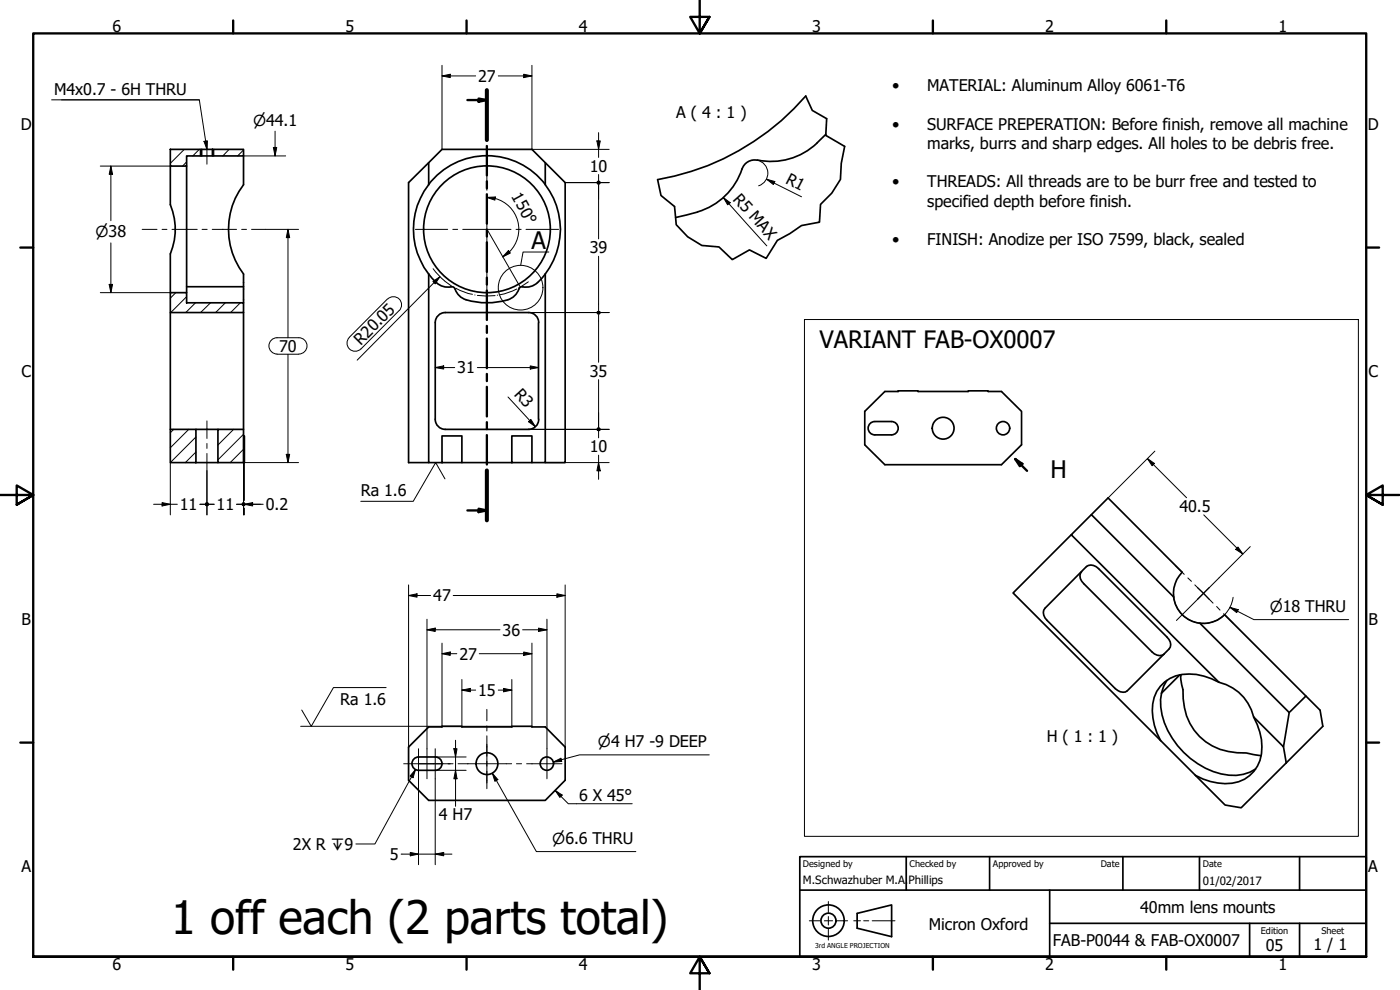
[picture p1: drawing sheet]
<svg xmlns="http://www.w3.org/2000/svg" width="420mm" height="297mm" viewBox="0 0 420 297" stroke-linecap="round" stroke-linejoin="round" font-family="sans-serif">
<!-- layer: Hatch (ISO) -->
<g fill="none" stroke="#000" stroke-width=".3">
<path d="M55.3 44.8l-4.2 4.2M56 48.6l-1.2 1.2M59.8 44.8l-2 2M64.3 44.8l-.5 .6M68.8 44.8l-1.9 2M73.1 45l-1.8 1.8M52.8 87.8l-1.7 1.7M56 89l-4.8 4.8M58.7 90.9l-2.9 2.9M63.2 90.9l-3 2.9M67.6 90.9l-2.9 2.9M72.1 90.9l-2.9 2.9"/>
<path d="M52.1 128.8l-1 1M56.6 128.8l-5.5 5.6M58.8 135.6l-3.2 3.2M58.8 131.1l-7.7 7.7M65.6 128.8l-.2 .2M70.1 128.8l-4.7 4.7M73.1 134.8l-4 4M73.1 130.3l-7.7 7.7"/>
</g>
<!-- layer: Visible (ISO) -->
<g fill="none" stroke="#000" stroke-width=".51">
<path d="M241.8 28.8a76.1 76.1 0 0 1-44.4 25.1M51.1 44.8h9.4v2h-4.5v3h-4.9zM51.1 49.8v11.6a19.1 19.1 0 0 1 0 14.8v11.6M56 49.8v38M60.5 46.8h3.3M60.5 44.8h3.3M63.8 44.8h9.3v2h-9.3zM73.1 46.8v8.6a22.2 22.2 0 0 0 0 26.8v3.8h-17.1M128.6 55.4a22.1 22.1 0 0 1 35.1 0M128.7 48.8l-6.1 6v84h6.1M163.6 48.8l6 6v84h-6M222.7 50.7a20 20 0 0 1-13.3 12.9"/>
<path d="M227.3 48.1a4 4 0 0 0-4.6 2.6M247.8 40.3a21.1 21.1 0 0 1-17.7 8.1l-2.8-.4M209.4 63.6l-6.6 1.7M51.1 87.8h4.9v3.1h17.1v2.9h-22zM51.1 93.8v35M73.1 93.8v35M73.1 86v4.9M128.6 82.2l2.3 2.6M131 84.8a5.3 5.3 0 0 0 4.8 1.2 1.54 1.54 0 0 1 1 1.4 6.1 6.1 0 0 0 5.3 3.1 20.1 20.1 0 0 0 11.5-1.1l1.5-1.4 .6-1.3M158.6 93.8h-25a3 3 0 0 0-3 3v29M158.7 93.8a3 3 0 0 1 3 3M161.3 84.8a5.3 5.3 0 0 1-4.8 1.2l-.7 .7"/>
<path d="M161.6 96.8v29M163.6 82.2a21.9 21.9 0 0 0 0-26.8v-6.6l-4-4h-26.9l-4 4v6.6a21.9 21.9 0 0 0 0 26.8v56.6h4M163.6 82.2v56.6h-4M163.7 82.2l-2.4 2.6M51.1 128.8h7.7v10h-7.7zM58.8 128.8h6.6M58.8 138.8h6.6M65.4 128.8h7.7v10h-7.7zM73.1 130.8h.2v8h-.2M130.6 125.8a3 3 0 0 0 3 3h25M132.7 130.8h5.9v8h-5.9zM138.6 138.8h15"/>
<path d="M153.6 130.8h6v8h-6zM161.7 125.8a3 3 0 0 1-3 3M259.5 123.4l6.1-5.9h4v-.2h5.9v.2l21-.2v.2h4l6.1 5.9v10.1l-6.1 5.9h-34.9l-6.1-5.9zM262.5 126.5a2 2 0 0 0-2 2 2 2 0 0 0 2 2M262.6 126.5h5a2 2 0 0 1 2 2 2 2 0 0 1-2 2h-5M327.5 154.4l5-5 22.3 22.3a9.3 9.3 0 0 0-2.6 7.4l-24.7-24.7-6 6.1 44.3 44.2M321.5 160.5l-17.5 17.4 44.3 44.3M324.6 171.5a2.48 2.48 0 0 0 .6 3.6l20.6 20.5a2.82 2.82 0 0 0 3.6 .7M326.1 170a2.66 2.66 0 0 1 3.6 .6l20.5 20.5a2.65 2.65 0 0 1 .6 3.6l-12.5 12.5a2.65 2.65 0 0 1-3.6-.6l-20.5-20.5a2.72 2.72 0 0 1-.6-3.6zM352.2 179.1a9 9 0 0 0 7.9 7.9M350.2 204.1a13.7 13.7 0 0 0-.8 12.7 24.6 24.6 0 0 0 19.4 15.8 12 12 0 0 0 8-1.9M354.1 202.5l-5.5 5.5"/>
<path d="M354.5 202.4a9.1 9.1 0 0 0 .5 4.5 17.2 17.2 0 0 0 11.1 17.9l2.5 .7 2.7 .4h2.7l4.5 .8M365.8 204.7a13.9 13.9 0 0 1 10.4 10.4M365.8 204.7a15.9 15.9 0 0 0-14.7-1.1 10.6 10.6 0 0 0-5.1 11.8l1.2 4.5 1.1 2.3M376.2 215.1l9 9 1.7-10.3-26.8-26.8a9.3 9.3 0 0 0 7.4-2.5l28.7 28.6 .8 4.8-11 11M376.2 215.1a15.9 15.9 0 0 1 1.2 14.8 10.6 10.6 0 0 1-11.9 5l-4.5-1.2-2.2-1.1M391.9 208.8l-5 5M122.6 224.1l6.1-6h4v-.2h5.9v.2l21-.2v.2h4l6 6v10l-6 6h-34.9l-6.1-6zM125.6 227.1a2 2 0 0 0-2 2 2 2 0 0 0 2 2h5.1a2 2 0 0 0 2-2 2 2 0 0 0-2-2h-5.1M348.3 222.2l10.5 10.4M385.2 224.1l.8 4.8M386 228.9l-13.5 13.5-4.8-.9-8.9-8.9"/>
<circle cx="146.1" cy="68.8" r="19"/>
<circle cx="283.1" cy="128.5" r="3.3"/>
<circle cx="301" cy="128.5" r="2"/>
<circle cx="146.1" cy="229.1" r="3.3"/>
<circle cx="164.1" cy="229.1" r="2"/>
</g>
<!-- layer: Visible Narrow (ISO) -->
<path d="M60.1 44.8v2M64.1 44.8v2" fill="none" stroke="#000" stroke-width=".38"/>
<!-- layer: Break Line (ISO) -->
<path d="M241.8 28.8l2 4.3 4.3 2.5-.3 5 5.7 3.3-1 5.1-.3 4.8-2.6 4.2-3.3 3.3-.4 5.4-5.4 1-3.5 2.4-3.7 2-3.4 5.4-5-2.5-5.1 2.9-4-3.8-5.2-.5-4.2-2.6-3.5-3.6-.5-5.4-4-3.3-1-4.8" fill="none" stroke="#000" stroke-width=".51"/>
<!-- layer: Section Line (ISO) -->
<g fill="none" stroke="#000" stroke-width=".7">
<path d="M140.3 30h5.8M143.6 29.6l2.5 .4-2.5 .5zM146.1 27v15M146.1 43.8v8.8M146.1 54.4v2.1M146.1 58.3v8.8M146.1 68.9v2.1M146.1 72.7v8.9M146.1 83.3v2.1M146.1 87.2v8.8M146.1 97.8v2.1M146.1 101.6v8.9"/>
<path d="M146.1 112.2v2.1M146.1 116.1v8.9M146.1 126.7v2.1M146.1 130.5v8.9M304.7 137.7l2.1 1.5-.7 .7zM304.7 137.7l3.5 3.6M140.3 153.1h5.8M143.6 152.6l2.5 .5-2.5 .6zM146.1 141.1v15"/>
</g>
<path d="M146.1 27v15M146.1 141.1v15" fill="none" stroke="#000" stroke-width="1.2"/>
<g fill="#000">
<path d="M143.6 29.6l2.5 .4-2.5 .5z" fill-rule="evenodd"/>
<path d="M304.7 137.7l2.1 1.5-.7 .7z" fill-rule="evenodd"/>
<path d="M143.6 152.6l2.5 .5-2.5 .6z" fill-rule="evenodd"/>
</g>
<!-- layer: Detail Boundary (ISO) -->
<g fill="none" stroke="#000" stroke-width=".3">
<path d="M164.7 75.6h-7.7l-.7 4"/>
<circle cx="156.2" cy="86.3" r="6.7"/>
</g>
<!-- layer: Border (ISO) -->
<g fill="none" stroke="#000" stroke-width=".7">
<path d="M70 6.1v3.9M140 6.1v3.9M210 0v10l-2.9-4.9h5.8l-2.9 4.9 2.9-4.9M280 6.1v3.9M350 6.1v3.9M6.1 74.3h3.9M410 74.3h3.9M0 148.5h10l-5-2.8v5.7l5-2.9-5 2.9M420 148.5h-10l5-2.8v5.7l-5-2.9 5 2.9M6.1 222.8h3.9M410 222.8h3.9M10 287.1v-277.1h400v277.1h-400h400"/>
<path d="M70 287.1v3.8M140 287.1v3.8M212.9 292l-2.9-4.9 2.9 4.9h-5.8l2.9-4.9v9.9M280 287.1v3.8M350 287.1v3.8"/>
</g>
<!-- layer: Sketch Geometry (ANSI) -->
<path d="M242.9 276.3h3.2M247.4 276.3h2.5M248.6 270.5v3.3M248.6 275v2.5M248.6 278.8v3.3M251.1 276.3h3.3M256.2 276.3h2.1M259.2 276.3h1.5M261.7 276.3h6.9" fill="none" stroke="#000" stroke-width=".3"/>
<g fill="none" stroke="#000" stroke-width=".51">
<path d="M257.2 274.1l10.4-2.6v9.5l-10.4-2.5z"/>
<circle cx="248.6" cy="276.2" r="4.7"/>
<circle cx="248.6" cy="276.2" r="2.25"/>
</g>
<!-- layer: Title (ISO) -->
<path d="M240 257h170v30.1h-170zM272 257v10.1M297 257v10.1M337 257v10.1M360 257v10.1M390 257v10.1M240 267.1h170M315 277h95M315 267.1v20M375 277v10.1M390 277v10.1" fill="none" stroke="#000" stroke-width=".51"/>
<!-- layer: Sketch Geometry (ISO) -->
<path d="M133.3 84.3l2.2 1.5M136.1 86.2h.1M136.8 86.5l3.7 1.6 1.3 .2M142.5 88.5h.1M143.3 88.6l2.6 .2 2.7-.1M149.2 88.6h.2M155.1 86.7l-3.8 1.5-1.3 .2M155.8 86.3l-.2 .1M158.6 84.6l-2.3 1.4M241.4 95.9h166.3v155h-166.3z" fill="none" stroke="#000" stroke-width=".3"/>
<!-- layer: Dimension (ISO) -->
<g fill="none" stroke="#000" stroke-width=".3">
<path d="M132.7 19.6v25.2M159.6 19.6v25.2h23.2M82.5 39.4v7.4M132.7 22.8l2.4-.5v1zM132.7 22.8h10M149.5 22.8h10.1M157.2 22.3l2.4 .5-2.4 .5zM179.6 39.8v7.4M30.1 49.8h21M33.3 49.8l.5 2.5h-1zM33.3 49.8v16.4M73.1 46.8h12.6"/>
<path d="M82 44.2h1.1l-.6 2.6zM146.1 59.2l2.6-.1-.2 1zM146.1 59.2l2.5 .4M146.1 46.8v.5M148.6 59.6a9.5 9.5 0 0 1 7 8 9.5 9.5 0 0 1-4.7 9.5M169.6 54.8h13.2M179.1 42.3h1l-.5 2.5zM179.6 52.4v2.4M179.6 55.4v16.3M217.1 59.3l2 1.5-.7 .7zM217.1 59.3l13 14.5M227.3 48.1a4 4 0 0 1 3.1 3.7 4 4 0 0 1-2.7 3.9"/>
<path d="M230.1 53.8l2.4 .7-.4 .9zM230.1 53.8l10.4 5.2M33.3 72.9v14.9M79.7 68.8h9.9M86.4 68.8l.5 2.5h-1zM86.4 68.8v32.5M146.2 68.9l9.9 17.3M152.6 75.2l.6 .7-2.3 1.2zM179.6 76.9v16.3M30.1 87.8h21M32.8 85.3h1l-.5 2.5zM116.3 89.7l-11.5 11.5a2.44 2.44 0 0 0 .1 3.5 2.44 2.44 0 0 0 3.4 0l11.5-11.6"/>
<path d="M116.3 89.7a2.44 2.44 0 0 1 3.5 0 2.44 2.44 0 0 1 0 3.5M129.9 84.4l2.1-1.4-1.4 2.1zM130 80.6l1.8 2.2 1.6 1.4M132 83l-24.8 25.1M158.6 93.8h24.2M179.6 94.4v14.3M83.1 106.3h6.6M83.2 106.2a2.44 2.44 0 0 1-2.5-2.4 2.44 2.44 0 0 1 2.4-2.5h6.6a2.44 2.44 0 0 1 2.4 2.5 2.44 2.44 0 0 1-2.4 2.4M86.4 106.3v32.5M130.6 110.3l2.6-.5v.9zM130.6 110.3h5.9M143.3 110.3h18.3"/>
<path d="M152.5 119.1l8.2 8.9M159.1 109.8l2.5 .5-2.5 .4zM179.6 113.9v14.3M51.1 138.8v15.7M73.3 138.8v11.4M85.9 136.3h1l-.5 2.5zM89.6 138.8h-16.5v15.7M158.6 128.8h24.2M159.3 125.8l1.4 2.2-2.1-1.5zM163.6 138.8h19.2M179.6 138.8l.5 2.5h-1zM179.6 128.8v2.6"/>
<path d="M179.6 136.6v7.2M344.4 137.6l2.1 1.5-.7 .6zM344.4 137.6l11.7 11.7M346.6 135.4l-14.1 14M46.1 151.3h7.1M48.6 150.8l2.5 .5-2.5 .5zM60 151.3h4.3M62.1 141.3v13.2M71 151.3h8M73.3 151.3l2.5-.5v1zM73.3 152.4v2.1M361.3 154.5l11.7 11.7"/>
<path d="M122.6 178.7l2.6-.5v1zM122.6 178.7h6.6M122.6 175.5v48.6M136 178.7h33.6M167.1 178.2l2.5 .5-2.5 .5zM169.6 175.5v48.6M370.8 164.8l.7-.7 1.5 2.1zM375.2 164l-9.3 9.3M128.1 189l2.5-.5v1zM128.1 189h22M128.1 185.8v38.8M132.7 196.1l2.4-.5v1z"/>
<path d="M132.7 196.1h4.4M132.7 193v24.9M143.8 196.1h15.8M156.8 189h7.3M157.2 195.6l2.4 .5-2.4 .5zM159.6 193v24.9M161.6 188.5l2.5 .5-2.5 .5zM164.1 185.8v38.8M138.6 207.1l2.6-.5v1zM138.6 207.1h4.1M138.6 203.9v14M149.5 207.1h4.1"/>
<path d="M151.1 206.6l2.5 .5-2.5 .5zM153.6 203.9v14M125.6 233.7v25.7M130.6 233.7v25.7M130.7 227.1h9.2M130.7 231.1h9.2M136.2 224.6h1l-.5 2.5zM136.7 231.1l.5 2.6h-1zM136.7 222.1v19.8M120.4 256.3h15.2M123.1 255.8l2.5 .5-2.5 .5zM130.6 256.3l2.6-.5v1z"/>
</g>
<g fill="#000">
<path d="M132.7 22.8l2.4-.5v1z" fill-rule="evenodd"/>
<path d="M157.2 22.3l2.4 .5-2.4 .5z" fill-rule="evenodd"/>
<path d="M33.3 49.8l.5 2.5h-1z" fill-rule="evenodd"/>
<path d="M82 44.2h1.1l-.6 2.6z" fill-rule="evenodd"/>
<path d="M146.1 59.2l2.6-.1-.2 1z" fill-rule="evenodd"/>
<path d="M179.1 42.3h1l-.5 2.5z" fill-rule="evenodd"/>
<path d="M230.1 53.8l2.4 .7-.4 .9z" fill-rule="evenodd"/>
<path d="M86.4 68.8l.5 2.5h-1z" fill-rule="evenodd"/>
<path d="M152.6 75.2l.6 .7-2.3 1.2z" fill-rule="evenodd"/>
<path d="M217.1 59.3l2 1.5-.7 .7z" fill-rule="evenodd"/>
<path d="M32.8 85.3h1l-.5 2.5z" fill-rule="evenodd"/>
<path d="M129.9 84.4l2.1-1.4-1.4 2.1z" fill-rule="evenodd"/>
<path d="M130.6 110.3l2.6-.5v.9z" fill-rule="evenodd"/>
<path d="M159.1 109.8l2.5 .5-2.5 .4z" fill-rule="evenodd"/>
<path d="M85.9 136.3h1l-.5 2.5z" fill-rule="evenodd"/>
<path d="M159.3 125.8l1.4 2.2-2.1-1.5z" fill-rule="evenodd"/>
<path d="M344.4 137.6l2.1 1.5-.7 .6z" fill-rule="evenodd"/>
<path d="M48.6 150.8l2.5 .5-2.5 .5z" fill-rule="evenodd"/>
<path d="M73.3 151.3l2.5-.5v1z" fill-rule="evenodd"/>
<path d="M179.6 138.8l.5 2.5h-1z" fill-rule="evenodd"/>
<path d="M122.6 178.7l2.6-.5v1z" fill-rule="evenodd"/>
<path d="M167.1 178.2l2.5 .5-2.5 .5z" fill-rule="evenodd"/>
<path d="M370.8 164.8l.7-.7 1.5 2.1z" fill-rule="evenodd"/>
<path d="M128.1 189l2.5-.5v1z" fill-rule="evenodd"/>
<path d="M132.7 196.1l2.4-.5v1z" fill-rule="evenodd"/>
<path d="M157.2 195.6l2.4 .5-2.4 .5z" fill-rule="evenodd"/>
<path d="M161.6 188.5l2.5 .5-2.5 .5z" fill-rule="evenodd"/>
<path d="M138.6 207.1l2.6-.5v1z" fill-rule="evenodd"/>
<path d="M151.1 206.6l2.5 .5-2.5 .5z" fill-rule="evenodd"/>
<path d="M136.2 224.6h1l-.5 2.5z" fill-rule="evenodd"/>
<path d="M136.7 231.1l.5 2.6h-1z" fill-rule="evenodd"/>
<path d="M123.1 255.8l2.5 .5-2.5 .5z" fill-rule="evenodd"/>
<path d="M130.6 256.3l2.6-.5v1z" fill-rule="evenodd"/>
<circle cx="179.6" cy="54.8" r=".63"/>
<circle cx="179.6" cy="93.8" r=".62"/>
<circle cx="179.7" cy="93.8" r=".61"/>
<circle cx="179.7" cy="128.8" r=".62"/>
<circle cx="62.1" cy="151.3" r=".63"/>
<circle cx="73.1" cy="151.3" r=".63"/>
<circle cx="73.1" cy="151.3" r=".62"/>
</g>
<!-- layer: Center Mark (ISO) -->
<g fill="none" stroke="#000" stroke-width=".3">
<path d="M146.1 47.3v9.8M146.1 58.5v1.6M124.7 68.8h9.7M135.9 68.8h1.5M138.9 68.8h14.5M146.1 61.6v14.5M146.1 77.6v1.4M154.9 68.8h1.5M157.9 68.8h9.7M146.1 80.6v9.7M352.9 169.8l2.5 2.5M356.5 173.4l1.1 1"/>
<path d="M358.6 175.5l2.6 2.5-1.8-1.7M359.4 179.8l1.8-1.8-8.1 8.2M362.9 179.8l-1.7-1.8 2.8 3M365.9 173.3l-4.7 4.7 1.7-1.7M365.1 182l1 1.1M367.2 184.1l2.9 2.9M125.6 224.6v9.1M125.6 229.2h9.5M130.6 224.6v9.1M146.1 223.3v11.6M164.1 224.6v9.1"/>
</g>
<!-- layer: Centerline (ISO) -->
<g fill="none" stroke="#000" stroke-width=".3">
<path d="M62.1 42.3v7M42.7 68.8h4.4M48.6 68.8h1.5M51.6 68.8h7.6M60.6 68.8h1.6M63.7 68.8h7.3M72.5 68.8h1.5M75.5 68.8h4.2M62.1 126.3v5.3M62.1 133.1v1.4M62.1 136.1v5.2M146.1 212.8v3.5"/>
<path d="M146.1 217.8v1.5M121.2 229.2h11.8M128.1 224.6v9.1M134.5 229.2h1.5M137.5 229.2h16M146.1 220.8v6.1M146.1 228.4v1.5M146.1 231.4v5.3M155 229.2h1.5M158.1 229.2h10.6"/>
</g>
<!-- layer: Symbol (ISO) -->
<g fill="none" stroke="#000" stroke-width=".3">
<path d="M15.5 30h44.3M18.5 30h41.3l2.3 14.8M61.2 42.4l1-.1-.1 2.5zM133.5 143.7l-2.8-4.9-6.7 11.6h-15.7M352.2 179.1a9 9 0 0 0 2.5 5.3M370.1 179.2a9 9 0 0 1-2.5 5.2M354.9 184.5a9 9 0 0 0 12.5 0M369.1 182.2l2.5 .7-.4 .9zM369.1 182.2l7.2 3.7h28.4M90.2 217.9h55.8M115.9 206.3h-15.8l-6.7 11.6-2.8-4.9M146.2 217.9h7.4"/>
<path d="M124.7 230.9l-.7 2.4-.9-.5zM124.7 230.9l-12.2 22.3h-5.7M147.8 232l1.6 1.9-.9 .5zM147.8 232l13.2 23.5h29.8M166.1 228.6l2.2-1.1 .3 1zM166.6 237.2l2.1 1.4-.7 .7zM166.6 237.2l4 4h19.1M212.9 226.5h-39l-7.8 2.1"/>
</g>
<g fill="#000">
<path d="M61.2 42.4l1-.1-.1 2.5z" fill-rule="evenodd"/>
<path d="M369.1 182.2l2.5 .7-.4 .9z" fill-rule="evenodd"/>
<path d="M124.7 230.9l-.7 2.4-.9-.5z" fill-rule="evenodd"/>
<path d="M147.8 232l1.6 1.9-.9 .5z" fill-rule="evenodd"/>
<path d="M166.1 228.6l2.2-1.1 .3 1z" fill-rule="evenodd"/>
<path d="M166.6 237.2l2.1 1.4-.7 .7z" fill-rule="evenodd"/>
</g>
<text font-size="13.8" x="51.3" y="280.3">1 off each (2 parts total)</text>
<g font-size="7.2">
<text x="159.5" y="74.8">A</text>
<text x="245.9" y="104.5">VARIANT FAB-OX0007</text>
<text x="315.3" y="143.4">H</text>
</g>
<g font-size="4.8">
<text x="33.7" y="9.6">6</text>
<text x="103.7" y="9.6">5</text>
<text x="173.7" y="9.6">4</text>
<text x="243.7" y="9.6">3</text>
<text x="313.7" y="9.6">2</text>
<text x="383.7" y="9.6">1</text>
<text x="16.3" y="28.4">M4x0.7 - 6H THRU</text>
<text x="143.5" y="24.6">27</text>
<text x="267.8" y="27.4">•</text>
<text x="278.3" y="27.4">MATERIAL: Aluminum Alloy 6061-T6</text>
<text x="202.9" y="35.4">A ( 4 : 1 )</text>
<text x="6.2" y="38.9">D</text>
<text x="267.8" y="39">•</text>
<text x="278.3" y="39">SURFACE PREPERATION: Before finish, remove all machine</text>
<text x="410.5" y="38.9">D</text>
<text x="278.3" y="44.8">marks, burrs and sharp edges. All holes to be debris free.</text>
<text x="177" y="51.5">10</text>
<text x="153.4" y="58.9" transform="rotate(61 153.4 58.9)">150°</text>
<text x="219.8" y="59.9" transform="rotate(48 219.8 59.9)">R5 MAX</text>
<text x="235.5" y="54.8" transform="rotate(27 235.5 54.8)">R1</text>
<text x="267.8" y="56.2">•</text>
<text x="278.3" y="56.2">THREADS: All threads are to be burr free and tested to</text>
<text x="278.3" y="62">specified depth before finish.</text>
<text x="177" y="76.1">39</text>
<text x="267.8" y="73.5">•</text>
<text x="278.3" y="73.5">FINISH: Anodize per ISO 7599, black, sealed</text>
<text x="83.8" y="105.5">70</text>
<text x="108.3" y="103.7" transform="rotate(-45 108.3 103.7)">R20.05</text>
<text x="6.4" y="113.1">C</text>
<text x="137.2" y="112">31</text>
<text x="177" y="113">35</text>
<text x="410.7" y="113.1">C</text>
<text x="154.1" y="118.6" transform="rotate(47 154.1 118.6)">R3</text>
<text x="177" y="135.7">10</text>
<text x="108.3" y="148.8">Ra 1.6</text>
<text x="54" y="153.1">11</text>
<text x="65" y="153.1">11</text>
<text x="79.8" y="153.1">0.2</text>
<text x="354" y="153.7">40.5</text>
<text x="130" y="180.5">47</text>
<text x="6.4" y="187.4">B</text>
<text x="150.8" y="190.7">36</text>
<text x="410.7" y="187.4">B</text>
<text x="137.9" y="197.9">27</text>
<text x="143.5" y="208.8">15</text>
<text x="102.1" y="211.4">Ra 1.6</text>
<text x="314.1" y="222.6">H ( 1 : 1 )</text>
<text x="173.8" y="240.3">6 X 45°</text>
<text x="131.7" y="246.2">4 H7</text>
<text x="87.9" y="255.1">2X R ↧9</text>
<text x="117" y="258">5</text>
<text x="6.4" y="261.7">A</text>
<text x="410.7" y="261.7">A</text>
<text x="342.2" y="273.9">40mm lens mounts</text>
<text x="278.8" y="279">Micron Oxford</text>
<text x="316" y="283.8">FAB-P0044 &amp; FAB-OX0007</text>
<text x="379.9" y="285.3">05</text>
<text x="394.2" y="285">1 / 1</text>
<text x="33.7" y="290.9">6</text>
<text x="103.7" y="290.9">5</text>
<text x="173.7" y="290.9">4</text>
<text x="243.7" y="290.9">3</text>
<text x="313.7" y="290.9">2</text>
<text x="383.7" y="290.9">1</text>
</g>
<g font-size="4.6">
<text x="75.9" y="37.7">⌀44.1</text>
<text x="28.6" y="71.2">⌀38</text>
<text x="381.1" y="183.6">⌀18 THRU</text>
<text x="179.5" y="224.1">⌀4 H7 -9 DEEP</text>
<text x="165.7" y="253.1">⌀6.6 THRU</text>
</g>
<g font-size="3.4">
<text x="241" y="265.4">M.Schwazhuber M.A.</text>
<text x="272.7" y="265.4">Phillips</text>
<text x="361" y="265.5">01/02/2017</text>
</g>
<g font-size="2.7">
<text x="241" y="260.1">Designed by</text>
<text x="273" y="260.1">Checked by</text>
<text x="298" y="260.1">Approved by</text>
<text x="330.3" y="260">Date</text>
<text x="361" y="260">Date</text>
<text x="378.4" y="280.1">Edition</text>
<text x="396.6" y="280.1">Sheet</text>
</g>
<text font-size="2" x="244.6" y="284.5">3rd ANGLE PROJECTION</text>
</svg>
